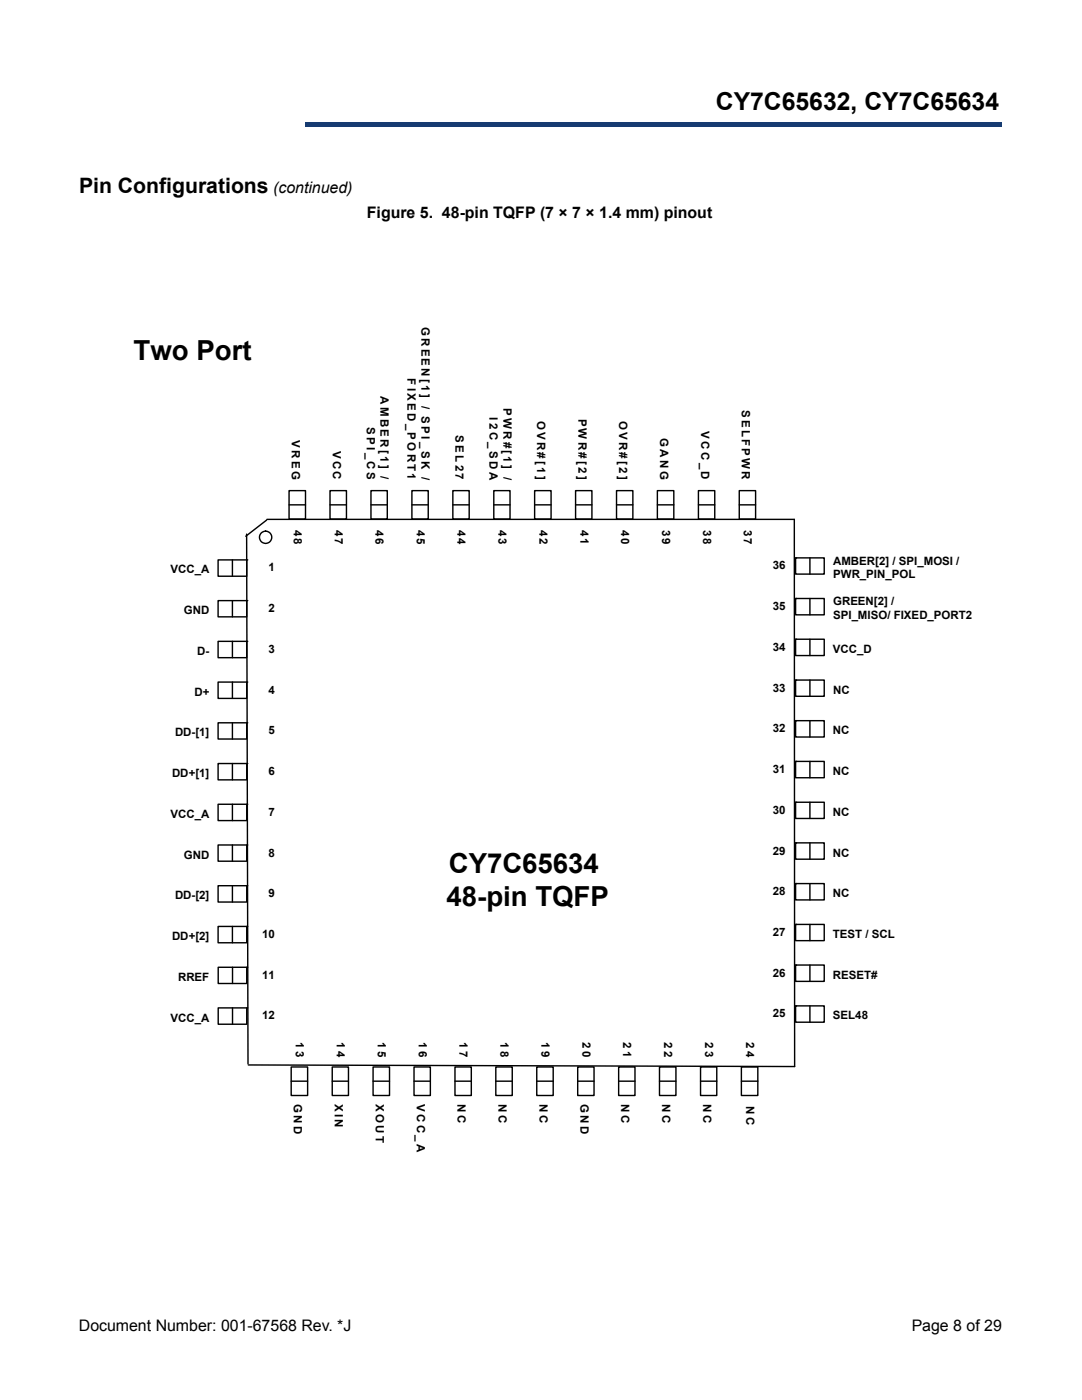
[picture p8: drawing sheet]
<svg xmlns="http://www.w3.org/2000/svg" width="216mm" height="279mm" viewBox="0 0 216 279" stroke-linecap="round" stroke-linejoin="round" font-family="sans-serif">
<path d="M61 24.4h138.8v.9h-138.8z" fill="#163b71"/>
<path d="M61 24.4h138.9" fill="none" stroke="#163b71" stroke-width=".2"/>
<path d="M199.7 24.4h.2v1h-.2z" fill="#163b71"/>
<path d="M61 25.3h138.8" fill="none" stroke="#163b71" stroke-width=".2"/>
<path d="M61 24.3h.1v1h-.1z" fill="#163b71"/>
<g fill="#fff">
<path d="M16.2 10.7h43.7v17.2h-43.7z"/>
<path d="M15.8 41.4h183.7v3.2h-183.7z"/>
<path d="M15.8 44.6h183.7v213.2h-183.7z"/>
<path d="M20.2 50.3h177.2v198.7h-177.2z"/>
</g>
<path d="M48.5 209.2l5.7 4.2h-5.7z" fill="#fff"/>
<path d="M48.5 209.2l5.7 4.2h-5.7z" fill="none" stroke="#fff" stroke-width=".2"/>
<path d="M158.7 111.3h5.8v3.3h-5.8z" fill="#fff"/>
<path d="M158.7 111.3h5.8v3.3h-5.8zM158.7 111.3h.1M161.6 111.3v3.3" fill="none" stroke="#000" stroke-width=".28"/>
<path d="M158.7 119.4h5.8v3.3h-5.8z" fill="#fff"/>
<path d="M158.7 119.4h5.8v3.3h-5.8zM158.7 119.4h.1M161.6 119.4v3.3" fill="none" stroke="#000" stroke-width=".28"/>
<path d="M158.7 127.6h5.8v3.2h-5.8z" fill="#fff"/>
<path d="M158.7 127.6h5.8v3.2h-5.8zM158.7 127.6h.1M161.6 127.6v3.2" fill="none" stroke="#000" stroke-width=".28"/>
<path d="M158.7 135.7h5.8v3.3h-5.8z" fill="#fff"/>
<path d="M158.7 135.7h5.8v3.3h-5.8zM158.7 135.7h.1M161.6 135.7v3.3" fill="none" stroke="#000" stroke-width=".28"/>
<path d="M158.7 143.8h5.8v3.3h-5.8z" fill="#fff"/>
<path d="M158.7 143.8h5.8v3.3h-5.8zM158.7 143.8h.1M161.6 143.8v3.3" fill="none" stroke="#000" stroke-width=".28"/>
<path d="M158.7 152h5.8v3.2h-5.8z" fill="#fff"/>
<path d="M158.7 152h5.8v3.2h-5.8zM158.7 152h.1M161.6 152v3.2" fill="none" stroke="#000" stroke-width=".28"/>
<path d="M158.7 160.1h5.8v3.2h-5.8z" fill="#fff"/>
<path d="M158.7 160.1h5.8v3.2h-5.8zM158.7 160.1h.1M161.6 160.1v3.2" fill="none" stroke="#000" stroke-width=".28"/>
<path d="M158.7 168.2h5.8v3.3h-5.8z" fill="#fff"/>
<path d="M158.7 168.2h5.8v3.3h-5.8zM158.7 168.2h.1M161.6 168.2v3.3" fill="none" stroke="#000" stroke-width=".28"/>
<path d="M158.7 176.3h5.8v3.3h-5.8z" fill="#fff"/>
<path d="M158.7 176.3h5.8v3.3h-5.8zM158.7 176.3h.1M161.6 176.3v3.3" fill="none" stroke="#000" stroke-width=".28"/>
<path d="M158.7 184.5h5.8v3.2h-5.8z" fill="#fff"/>
<path d="M158.7 184.5h5.8v3.2h-5.8zM158.7 184.5h.1M161.6 184.5v3.2" fill="none" stroke="#000" stroke-width=".28"/>
<path d="M158.7 192.6h5.8v3.3h-5.8z" fill="#fff"/>
<path d="M158.7 192.6h5.8v3.3h-5.8zM158.7 192.6h.1M161.6 192.6v3.3" fill="none" stroke="#000" stroke-width=".28"/>
<path d="M158.7 200.7h5.8v3.3h-5.8z" fill="#fff"/>
<path d="M158.7 200.7h5.8v3.3h-5.8zM158.7 200.7h.1M161.6 200.7v3.3" fill="none" stroke="#000" stroke-width=".28"/>
<path d="M43.5 111.7h5.7v3.3h-5.7z" fill="#fff"/>
<path d="M43.5 111.7h5.7v3.3h-5.7zM46.4 111.7v3.3M49.2 111.7h.1" fill="none" stroke="#000" stroke-width=".28"/>
<path d="M43.5 119.9h5.7v3.2h-5.7z" fill="#fff"/>
<path d="M43.5 119.9h5.7v3.2h-5.7zM46.4 119.9v3.2M49.2 119.9h.1" fill="none" stroke="#000" stroke-width=".28"/>
<path d="M43.5 128h5.7v3.3h-5.7z" fill="#fff"/>
<path d="M43.5 128h5.7v3.3h-5.7zM46.4 128v3.3M49.2 128h.1" fill="none" stroke="#000" stroke-width=".28"/>
<path d="M43.5 136.1h5.7v3.3h-5.7z" fill="#fff"/>
<path d="M43.5 136.1h5.7v3.3h-5.7zM46.4 136.1v3.3M49.2 136.1h.1" fill="none" stroke="#000" stroke-width=".28"/>
<path d="M43.5 144.3h5.7v3.2h-5.7z" fill="#fff"/>
<path d="M43.5 144.3h5.7v3.2h-5.7zM46.4 144.3v3.2M49.2 144.3h.1" fill="none" stroke="#000" stroke-width=".28"/>
<path d="M43.5 152.4h5.7v3.2h-5.7z" fill="#fff"/>
<path d="M43.5 152.4h5.7v3.2h-5.7zM46.4 152.4v3.2M49.2 152.4h.1" fill="none" stroke="#000" stroke-width=".28"/>
<path d="M43.5 160.5h5.7v3.3h-5.7z" fill="#fff"/>
<path d="M43.5 160.5h5.7v3.3h-5.7zM46.4 160.5v3.3M49.2 160.5h.1" fill="none" stroke="#000" stroke-width=".28"/>
<path d="M43.5 168.6h5.7v3.3h-5.7z" fill="#fff"/>
<path d="M43.5 168.6h5.7v3.3h-5.7zM46.4 168.6v3.3M49.2 168.6h.1" fill="none" stroke="#000" stroke-width=".28"/>
<path d="M43.5 176.8h5.7v3.2h-5.7z" fill="#fff"/>
<path d="M43.5 176.8h5.7v3.2h-5.7zM46.4 176.8v3.2M49.2 176.8h.1" fill="none" stroke="#000" stroke-width=".28"/>
<path d="M43.5 184.9h5.7v3.3h-5.7z" fill="#fff"/>
<path d="M43.5 184.9h5.7v3.3h-5.7zM46.4 184.9v3.3M49.2 184.9h.1" fill="none" stroke="#000" stroke-width=".28"/>
<path d="M43.5 193h5.7v3.3h-5.7z" fill="#fff"/>
<path d="M43.5 193h5.7v3.3h-5.7zM46.4 193v3.3M49.2 193h.1" fill="none" stroke="#000" stroke-width=".28"/>
<path d="M43.5 201.1h5.7v3.3h-5.7z" fill="#fff"/>
<path d="M43.5 201.1h5.7v3.3h-5.7zM46.4 201.1v3.3M49.2 201.1h.1" fill="none" stroke="#000" stroke-width=".28"/>
<path d="M147.9 212.9h3.3v5.7h-3.3z" fill="#fff"/>
<path d="M147.9 212.9h3.3v5.7h-3.3zM147.9 215.8h3.3" fill="none" stroke="#000" stroke-width=".28"/>
<path d="M139.8 212.9h3.2v5.7h-3.2z" fill="#fff"/>
<path d="M139.8 212.9h3.2v5.7h-3.2zM139.8 215.8h3.2" fill="none" stroke="#000" stroke-width=".28"/>
<path d="M131.6 212.9h3.3v5.7h-3.3z" fill="#fff"/>
<path d="M131.6 212.9h3.3v5.7h-3.3zM131.6 215.8h3.3" fill="none" stroke="#000" stroke-width=".28"/>
<path d="M123.4 212.9h3.3v5.7h-3.3z" fill="#fff"/>
<path d="M123.4 212.9h3.3v5.7h-3.3zM123.4 215.8h3.3" fill="none" stroke="#000" stroke-width=".28"/>
<path d="M115.3 212.9h3.2v5.7h-3.2z" fill="#fff"/>
<path d="M115.3 212.9h3.2v5.7h-3.2zM115.3 215.8h3.2" fill="none" stroke="#000" stroke-width=".28"/>
<path d="M107.1 212.9h3.3v5.7h-3.3z" fill="#fff"/>
<path d="M107.1 212.9h3.3v5.7h-3.3zM107.1 215.8h3.3" fill="none" stroke="#000" stroke-width=".28"/>
<path d="M98.9 212.9h3.3v5.7h-3.3z" fill="#fff"/>
<path d="M98.9 212.9h3.3v5.7h-3.3zM98.9 215.8h3.3" fill="none" stroke="#000" stroke-width=".28"/>
<path d="M90.8 212.9h3.2v5.7h-3.2z" fill="#fff"/>
<path d="M90.8 212.9h3.2v5.7h-3.2zM90.8 215.8h3.2" fill="none" stroke="#000" stroke-width=".28"/>
<path d="M82.6 212.9h3.3v5.7h-3.3z" fill="#fff"/>
<path d="M82.6 215.8h3.3M82.6 212.9h3.3v5.7h-3.3z" fill="none" stroke="#000" stroke-width=".28"/>
<path d="M74.4 212.9h3.3v5.7h-3.3z" fill="#fff"/>
<path d="M74.4 215.8h3.3M74.4 212.9h3.3v5.7h-3.3z" fill="none" stroke="#000" stroke-width=".28"/>
<path d="M66.3 212.9h3.2v5.7h-3.2z" fill="#fff"/>
<path d="M66.3 212.9h3.2v5.7h-3.2zM66.3 215.8h3.2" fill="none" stroke="#000" stroke-width=".28"/>
<path d="M58.1 212.9h3.3v5.7h-3.3z" fill="#fff"/>
<path d="M58.1 215.8h3.3M58.1 212.9h3.3v5.7h-3.3z" fill="none" stroke="#000" stroke-width=".28"/>
<path d="M147.5 97.9h3.3v5.7h-3.3z" fill="#fff"/>
<path d="M147.5 97.9h3.3v5.7h-3.3zM147.5 100.8h3.3" fill="none" stroke="#000" stroke-width=".28"/>
<path d="M139.4 97.9h3.2v5.7h-3.2z" fill="#fff"/>
<path d="M139.4 97.9h3.2v5.7h-3.2zM139.4 100.8h3.2" fill="none" stroke="#000" stroke-width=".28"/>
<path d="M131.2 97.9h3.3v5.7h-3.3z" fill="#fff"/>
<path d="M131.2 97.9h3.3v5.7h-3.3zM131.2 100.8h3.3" fill="none" stroke="#000" stroke-width=".28"/>
<path d="M123 97.9h3.3v5.7h-3.3z" fill="#fff"/>
<path d="M123 97.9h3.3v5.7h-3.3zM123 100.8h3.3" fill="none" stroke="#000" stroke-width=".28"/>
<path d="M114.9 97.9h3.2v5.7h-3.2z" fill="#fff"/>
<path d="M114.9 97.9h3.2v5.7h-3.2zM114.9 100.8h3.2" fill="none" stroke="#000" stroke-width=".28"/>
<path d="M106.7 97.9h3.3v5.7h-3.3z" fill="#fff"/>
<path d="M106.7 97.9h3.3v5.7h-3.3zM106.7 100.8h3.3" fill="none" stroke="#000" stroke-width=".28"/>
<path d="M98.5 97.9h3.3v5.7h-3.3z" fill="#fff"/>
<path d="M98.5 97.9h3.3v5.7h-3.3zM98.5 100.8h3.3" fill="none" stroke="#000" stroke-width=".28"/>
<path d="M90.4 97.9h3.2v5.7h-3.2z" fill="#fff"/>
<path d="M90.4 97.9h3.2v5.7h-3.2zM90.4 100.8h3.2" fill="none" stroke="#000" stroke-width=".28"/>
<path d="M82.2 97.9h3.2v5.7h-3.2z" fill="#fff"/>
<path d="M82.2 97.9h3.2v5.7h-3.2zM82.2 100.8h3.2" fill="none" stroke="#000" stroke-width=".28"/>
<path d="M74 97.9h3.3v5.7h-3.3z" fill="#fff"/>
<path d="M74 97.9h3.3v5.7h-3.3zM74 100.8h3.3" fill="none" stroke="#000" stroke-width=".28"/>
<path d="M65.8 97.9h3.3v5.7h-3.3z" fill="#fff"/>
<path d="M65.8 97.9h3.3v5.7h-3.3zM65.8 100.8h3.3" fill="none" stroke="#000" stroke-width=".28"/>
<path d="M57.7 97.9h3.3v5.7h-3.3z" fill="#fff"/>
<path d="M57.7 97.9h3.3v5.7h-3.3zM53.2 103.8l-4.2 3.2M57.7 100.8h3.3" fill="none" stroke="#000" stroke-width=".28"/>
<circle cx="53" cy="107.2" r="1.22" fill="#fff"/>
<g fill="none" stroke="#000" stroke-width=".28">
<path d="M49.2 106.6l.3 105.7M53.3 103.7h105.2l.1 109.2-109-.4"/>
<circle cx="53" cy="107.2" r="1.22"/>
</g>
<g font-size="5.5">
<text x="26.7" y="71.9">Two Port</text>
<text x="89.6" y="174.3">CY7C65634</text>
<text x="89.1" y="180.9">48-pin TQFP</text>
</g>
<text font-size="4.9" x="142.8" y="22">CY7C65632, CY7C65634</text>
<text font-size="4.2" x="15.8" y="38.6">Pin Configurations</text>
<g font-size="3.2">
<text x="54.5" y="38.6">(continued)</text>
<text x="73.2" y="43.5">Figure 5. 48-pin TQFP (7 × 7 × 1.4 mm) pinout</text>
<text x="15.7" y="265.6">Document Number: 001-67568 Rev. *J</text>
<text x="181.9" y="265.6">Page 8 of 29</text>
</g>
<g font-size="2.3">
<text x="84.1" y="65.2" transform="rotate(90 84.1 65.2)">G R E E N [ 1 ] / S P I _ S K /</text>
<text x="81.3" y="75.5" transform="rotate(90 81.3 75.5)">F I X E D _ P O R T 1</text>
<text x="75.9" y="79.1" transform="rotate(90 75.9 79.1)">A M B E R [ 1 ] /</text>
<text x="97.7" y="83.3" transform="rotate(90 97.7 83.3)">I 2 C _ S D A</text>
<text x="100.4" y="81.4" transform="rotate(90 100.4 81.4)">P W R # [ 1 ] /</text>
<text x="107.2" y="83.9" transform="rotate(90 107.2 83.9)">O V R # [ 1 ]</text>
<text x="115.4" y="83.5" transform="rotate(90 115.4 83.5)">P W R # [ 2 ]</text>
<text x="123.5" y="83.9" transform="rotate(90 123.5 83.9)">O V R # [ 2 ]</text>
<text x="148" y="81.7" transform="rotate(90 148 81.7)">S E L F P W R</text>
<text x="58.2" y="87.8" transform="rotate(90 58.2 87.8)">V R E G</text>
<text x="66.4" y="90" transform="rotate(90 66.4 90)">V C C</text>
<text x="73.2" y="85.3" transform="rotate(90 73.2 85.3)">S P I _ C S</text>
<text x="90.9" y="86.9" transform="rotate(90 90.9 86.9)">S E L 2 7</text>
<text x="131.7" y="87.5" transform="rotate(90 131.7 87.5)">G A N G</text>
<text x="139.9" y="86.1" transform="rotate(90 139.9 86.1)">V C C _ D</text>
<text x="58.6" y="105.7" transform="rotate(90 58.6 105.7)">4 8</text>
<text x="66.8" y="105.7" transform="rotate(90 66.8 105.7)">4 7</text>
<text x="75" y="105.7" transform="rotate(90 75 105.7)">4 6</text>
<text x="83.1" y="105.7" transform="rotate(90 83.1 105.7)">4 5</text>
<text x="91.3" y="105.7" transform="rotate(90 91.3 105.7)">4 4</text>
<text x="99.5" y="105.7" transform="rotate(90 99.5 105.7)">4 3</text>
<text x="107.6" y="105.7" transform="rotate(90 107.6 105.7)">4 2</text>
<text x="115.8" y="105.7" transform="rotate(90 115.8 105.7)">4 1</text>
<text x="124" y="105.7" transform="rotate(90 124 105.7)">4 0</text>
<text x="132.1" y="105.7" transform="rotate(90 132.1 105.7)">3 9</text>
<text x="140.3" y="105.7" transform="rotate(90 140.3 105.7)">3 8</text>
<text x="148.4" y="105.7" transform="rotate(90 148.4 105.7)">3 7</text>
<text x="154.2" y="113.6">36</text>
<text x="166.2" y="112.7">AMBER[2] / SPI_MOSI /</text>
<text x="34" y="114.4">VCC_A</text>
<text x="53.6" y="114">1</text>
<text x="166.2" y="115.4">PWR_PIN_POL</text>
<text x="36.7" y="122.6">GND</text>
<text x="53.6" y="122.2">2</text>
<text x="154.2" y="121.8">35</text>
<text x="166.2" y="120.8">GREEN[2] /</text>
<text x="166.2" y="123.5">SPI_MISO/ FIXED_PORT2</text>
<text x="39.4" y="130.7">D-</text>
<text x="53.6" y="130.3">3</text>
<text x="154.2" y="129.9">34</text>
<text x="166.2" y="130.3">VCC_D</text>
<text x="38.8" y="138.8">D+</text>
<text x="53.6" y="138.4">4</text>
<text x="154.2" y="138">33</text>
<text x="166.3" y="138.4">NC</text>
<text x="34.9" y="147">DD-[1]</text>
<text x="53.6" y="146.6">5</text>
<text x="154.2" y="146.2">32</text>
<text x="166.2" y="146.6">NC</text>
<text x="34.3" y="155.1">DD+[1]</text>
<text x="53.6" y="154.7">6</text>
<text x="154.2" y="154.3">31</text>
<text x="166.2" y="154.7">NC</text>
<text x="34" y="163.2">VCC_A</text>
<text x="53.6" y="162.8">7</text>
<text x="154.2" y="162.4">30</text>
<text x="166.2" y="162.8">NC</text>
<text x="36.7" y="171.3">GND</text>
<text x="53.6" y="170.9">8</text>
<text x="154.2" y="170.5">29</text>
<text x="166.2" y="170.9">NC</text>
<text x="34.9" y="179.5">DD-[2]</text>
<text x="53.6" y="179.1">9</text>
<text x="154.2" y="178.6">28</text>
<text x="166.2" y="179.1">NC</text>
<text x="34.3" y="187.6">DD+[2]</text>
<text x="52.3" y="187.2">10</text>
<text x="154.2" y="186.8">27</text>
<text x="166.2" y="187.2">TEST / SCL</text>
<text x="35.5" y="195.7">RREF</text>
<text x="52.3" y="195.3">11</text>
<text x="154.2" y="194.9">26</text>
<text x="166.2" y="195.3">RESET#</text>
<text x="34" y="203.9">VCC_A</text>
<text x="52.3" y="203.5">12</text>
<text x="154.2" y="203">25</text>
<text x="166.2" y="203.5">SEL48</text>
<text x="59.1" y="207.9" transform="rotate(90 59.1 207.9)">1 3</text>
<text x="67.2" y="207.9" transform="rotate(90 67.2 207.9)">1 4</text>
<text x="75.4" y="207.9" transform="rotate(90 75.4 207.9)">1 5</text>
<text x="83.5" y="207.9" transform="rotate(90 83.5 207.9)">1 6</text>
<text x="91.7" y="207.9" transform="rotate(90 91.7 207.9)">1 7</text>
<text x="99.9" y="207.9" transform="rotate(90 99.9 207.9)">1 8</text>
<text x="108.1" y="207.9" transform="rotate(90 108.1 207.9)">1 9</text>
<text x="116.2" y="207.9" transform="rotate(90 116.2 207.9)">2 0</text>
<text x="124.4" y="207.9" transform="rotate(90 124.4 207.9)">2 1</text>
<text x="132.5" y="207.9" transform="rotate(90 132.5 207.9)">2 2</text>
<text x="140.7" y="207.9" transform="rotate(90 140.7 207.9)">2 3</text>
<text x="148.9" y="207.9" transform="rotate(90 148.9 207.9)">2 4</text>
<text x="58.7" y="220.3" transform="rotate(90 58.7 220.3)">G N D</text>
<text x="66.8" y="220.3" transform="rotate(90 66.8 220.3)">X I N</text>
<text x="75" y="220.3" transform="rotate(90 75 220.3)">X O U T</text>
<text x="83.1" y="220.3" transform="rotate(90 83.1 220.3)">V C C _ A</text>
<text x="91.3" y="220.3" transform="rotate(90 91.3 220.3)">N C</text>
<text x="99.5" y="220.3" transform="rotate(90 99.5 220.3)">N C</text>
<text x="107.7" y="220.3" transform="rotate(90 107.7 220.3)">N C</text>
<text x="115.8" y="220.3" transform="rotate(90 115.8 220.3)">G N D</text>
<text x="124" y="220.3" transform="rotate(90 124 220.3)">N C</text>
<text x="132.1" y="220.3" transform="rotate(90 132.1 220.3)">N C</text>
<text x="140.3" y="220.3" transform="rotate(90 140.3 220.3)">N C</text>
<text x="148.9" y="220.7" transform="rotate(90 148.9 220.7)">N C</text>
</g>
</svg>
